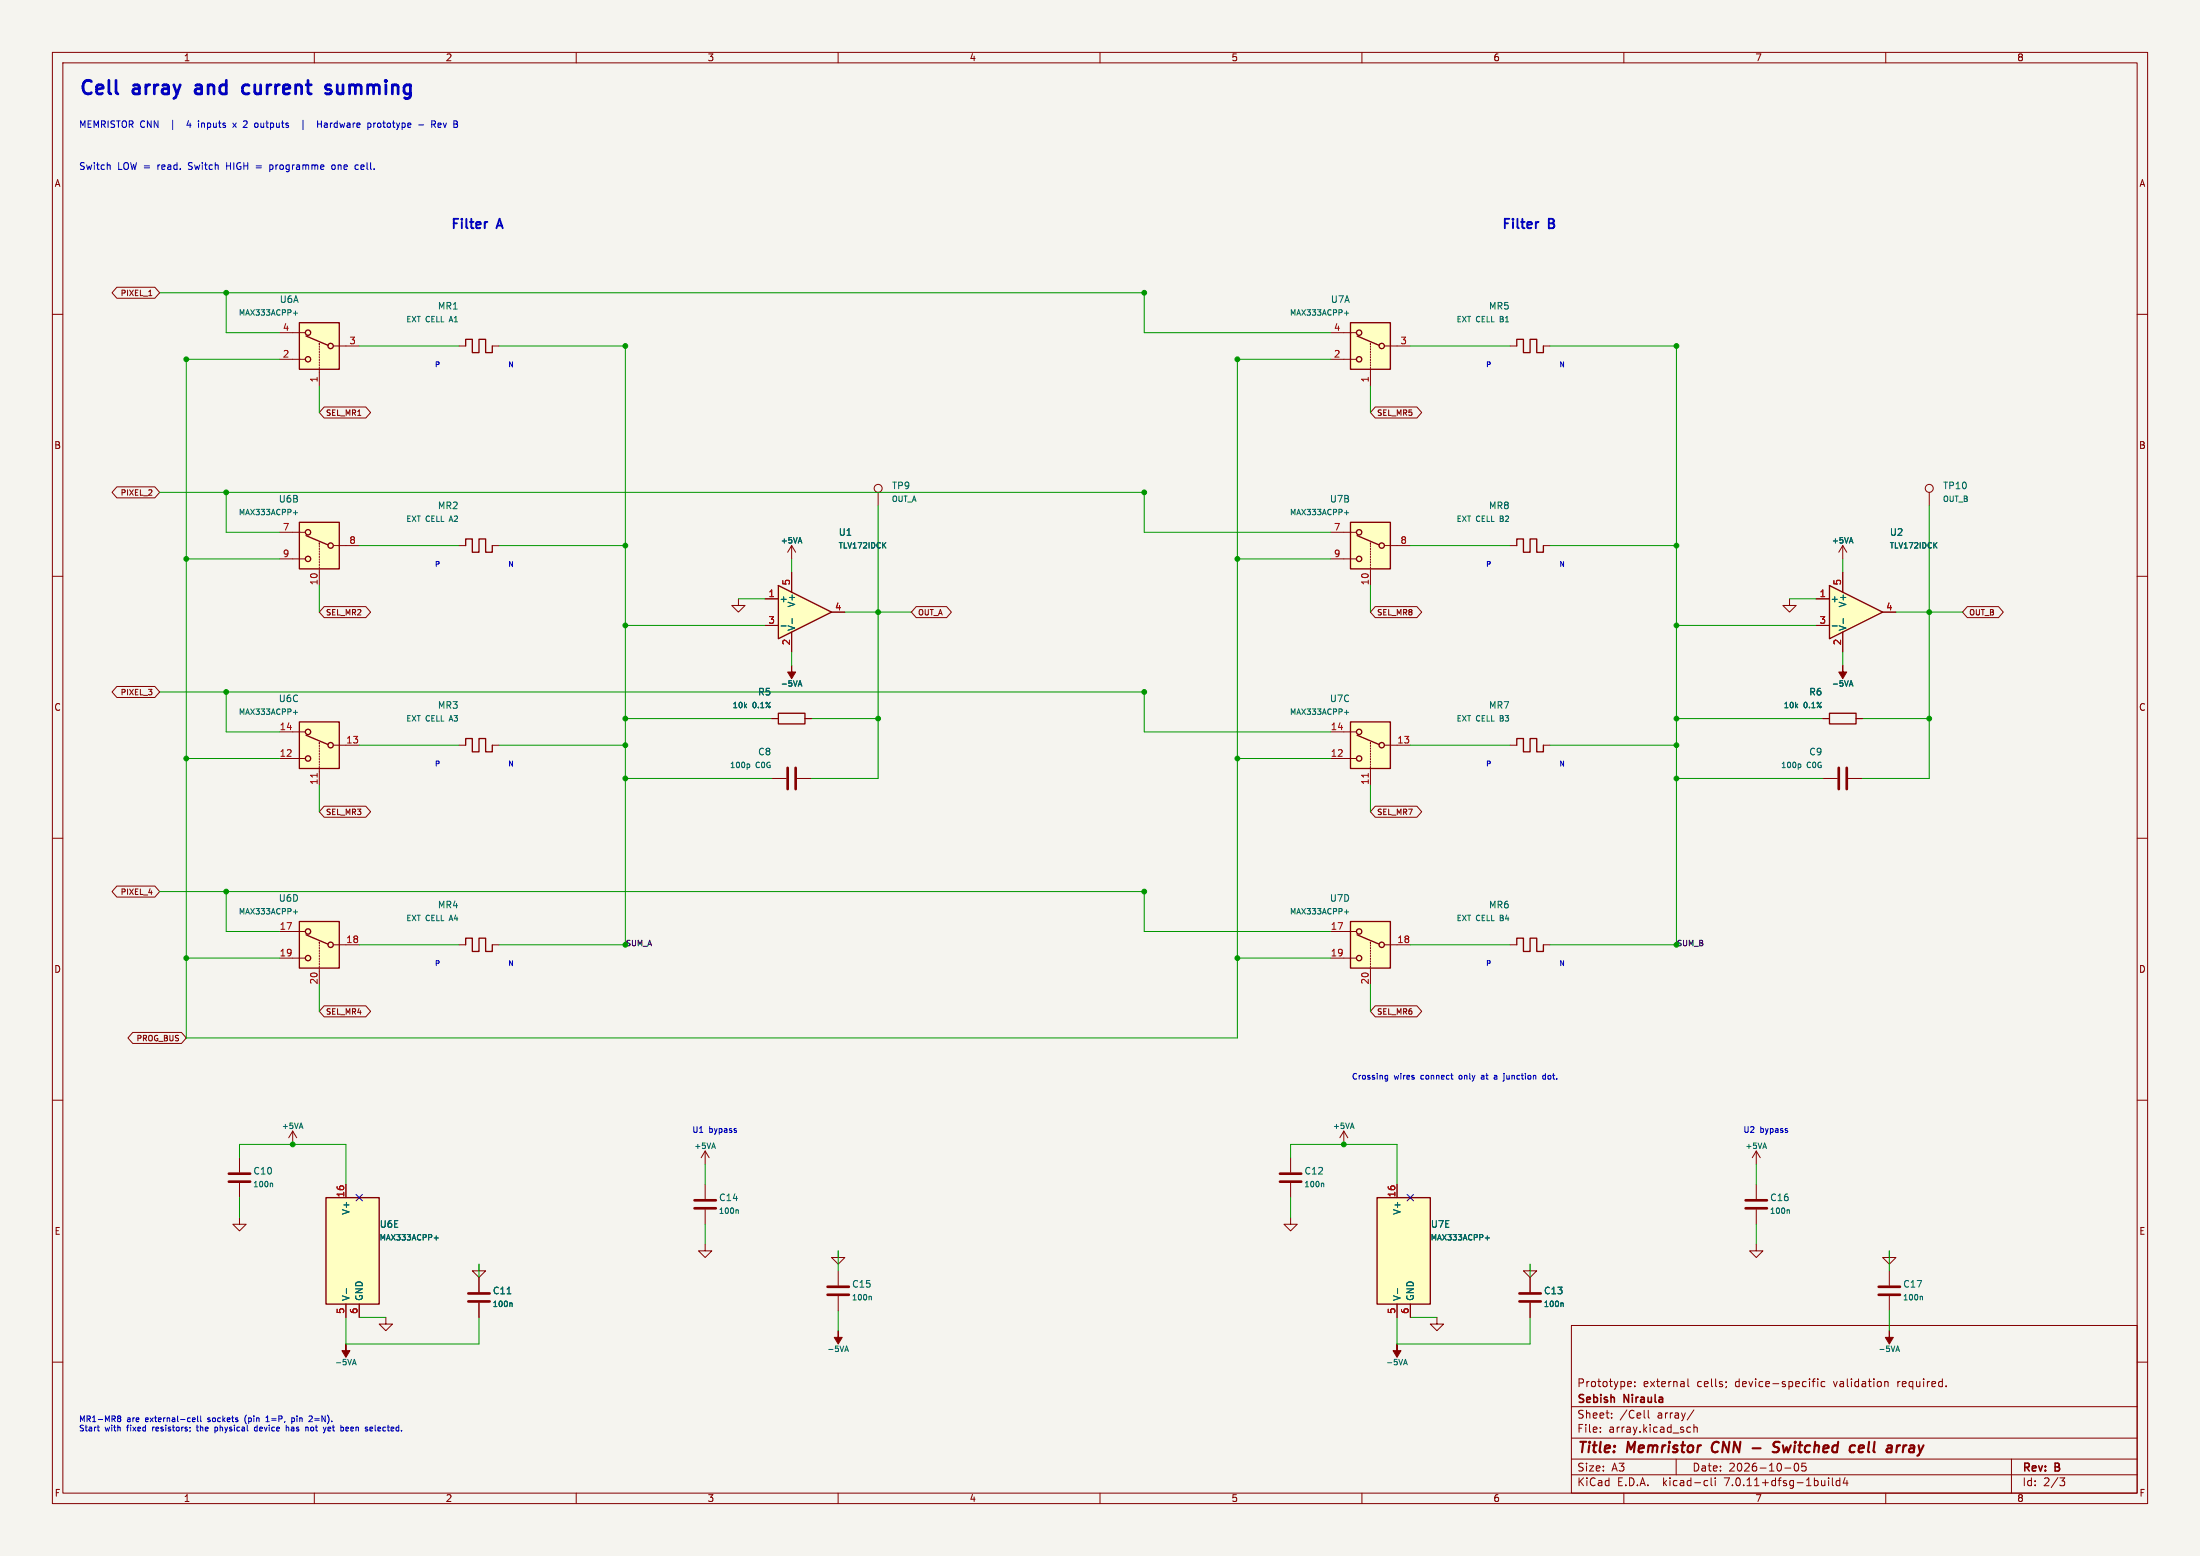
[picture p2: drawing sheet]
<svg xmlns="http://www.w3.org/2000/svg" width="420mm" height="297mm" viewBox="0 0 420 297" stroke-linecap="round" stroke-linejoin="round" font-family="sans-serif">
<path d="M0 0h420v297h-420z" fill="#f5f4ef" stroke="#f5f4ef" stroke-width=".19"/>
<g fill="none" stroke="#840000" stroke-width=".19">
<path d="M10 10h400v277h-400zM12 12h396v273h-396zM60 10v2M110 10v2M160 10v2M210 10v2M260 10v2M310 10v2M360 10v2M10 60h2M408 60h2M288.3 66h1.3"/>
<path d="M294.6 66h1.3M368.3 94v2.5M10 110h2M141 114.3v1.3h1.2l-1.2 1.2-1.3-1.2h1.3M408 110h2M147.3 137.2h1.3M153.7 137.2h1.2M348 137.2h1.2M354.3 137.2h1.3M10 160h2M147.3 148.6h2.8M152.1 148.6h2.8"/>
<path d="M408 160h2M53.3 177.8h4.9M61 179.8v.3M53.3 182.9h4.9M61 180.3v.3M61 180.8v.3M61 181.4v.2M61 181.9v.2M61 182.4v.2M61 182.9v.2M61 183.4v.2M61 183.9v.3"/>
<path d="M61 184.4v.3M61 184.9v3.1M63.8 180.3h4.8M10 210h2M55.9 215.9l-.8 1.3M55.9 215.9v2.5M55.9 215.9l.7 1.3M134.6 219.7l-.7 1.3M134.6 219.7v2.5M134.6 219.7l.8 1.3M408 210h2M45.7 232.4v1.3h1.3l-1.3 1.2-1.3-1.2h1.3"/>
<path d="M45.7 221v2.8M45.7 225.8v2.8M66 226.1v2.5M134.6 226.1v2.8M134.6 230.9v2.8M160 238.8v1.2h1.3l-1.3 1.3-1.3-1.3h1.3M10 260h2M66 248.9v2.6M68.6 248.9v2.6M73.7 251.5v1.2h1.2l-1.2 1.3-1.3-1.3h1.3M91.4 241.3v1.3h1.3l-1.3 1.2-1.2-1.2h1.2M91.4 243.8v2.8"/>
<path d="M91.4 248.7v2.8M160 242.6v2.8M160 247.4v2.8M300 253h108v32h-108zM408 260h2M300 278.5h108M300 274.5h108M300 268.5h108M305.5 273.2v.2M305.5 272.5v.1M307.7 270.5v.2M307.7 269.8v.1"/>
<path d="M310.9 263.7l.5 .1v.2l-.7 .2M311.4 264.6l-.5 .1M312.1 264.5v.2M312.1 263.8v.1M313.9 270.6l.2 .1M314.7 269.2v1.3l.2 .2M320 278.5v3M322.2 273.3h.5M322.2 272.5h.5M322.2 263.2v1.3l.2 .2M323.4 272.5l.2-.1 .3 .1 .1 .9M323.4 271.9v1.5"/>
<path d="M323.4 269.1l-1.3 1.9M329.5 263.8v.1M329.6 264.6l-.2 .3M342.7 279.4l.2-.1a.8 .8 0 0 1 .5 .7 .8 .8 0 0 1-.5 .8 1 1 0 0 1-.2-1.4zM344.7 279.3h-.7l-.1 .7 .3-.1h.5l.1 .2-.1 .5-.2 .2-.6-.2M345.9 263.7h.6M346.5 263.2l-.3 .2v1.3M347 263.2v.1M347 263.7v1M348.4 263.8l-.5-.1-.2 .3 .1 .6h.6M359.8 263.8l.2-.1 .4 .1v.9M359.8 263.7v1"/>
<path d="M371.5 264.5v.2M384 278.5v6.5M60 285v2M110 285v2M160 285v2M210 285v2M260 285v2M300 281.5h108M310 285v2M325.6 282.6l.4 .1M326 283.5l-.4 .1M326.7 282.1v1.3l.2 .2"/>
<path d="M327.4 282.1v.1M327.4 282.6v1M340.7 280.2h1.2M349.1 282.1v.1M349.1 282.6v1M349.8 282.1v1.3l.2 .2M351.2 282.7l-.4-.1-.3 .3 .2 .6h.5M351.2 282.1v1.5M352.2 282l-.3 1.1h.9M352.6 282.6v1M360 285v2M393.2 282.1h1l-.5 .6 .4 .1 .1 .5-.3 .3h-.5"/>
<circle cx="368.3" cy="93.2" r=".76"/>
</g>
<path d="M327.1 275.5a1.27 1.27 0 0 0 0 1.6M334.6 276.4h1.5M339.8 275.3a.85 .85 0 0 0-1.1 .1 .45 .45 0 0 0 .2 .8l.5 .1a.51 .51 0 0 1 .2 .6 .51 .51 0 0 1-.5 .3l-.7-.1M355.8 276l-.6-.1-.3 .3v.9h.7M355.8 276.3l-1 .2M362.7 275.9l-.5 .2M363.4 275.9l-.2 1.3M363.5 276.1l-.1 .2" fill="none" stroke="#840000" stroke-width=".4"/>
<path d="M150.4 146.6v4M151.9 146.6v4M43.7 225.6h4.1M43.7 224h4.1M132.6 230.6h4.1M132.6 229.1h4.1M89.4 248.4h4.1M89.4 246.9h4.1M158 247.1h4.1M158 245.6h4.1" fill="none" stroke="#840000" stroke-width=".51"/>
<g fill="none" stroke="#006464" stroke-width=".19">
<path d="M152.4 131l.3-1.1 .4 1.1M152.5 130.7h.5M142.9 145.8l.2 .2v.3l-.2 .2M56 174.1h.8M56.4 173.7v.8M57.5 214.4l.3 1M136.2 218.2l.4 1M51.8 225.8l.3 .2v.5M82.9 236.3h.8M83.3 235.9v.8M140.7 230.9l.3 .2v.5M66.1 246v.9"/>
<path d="M96.8 247h.7M97.5 248.7l.3 .1v.6M161.3 258l.3-1.1 .4 1.1M161.4 257.7h.5M166.1 247.4l.3 .2v.5M67.3 260.5l.3-1 .4 1M67.4 260.2h.5"/>
</g>
<g fill="none" stroke="#840000" stroke-width=".25">
<path d="M289.6 66v-1.2h1.2v2.5h1.3v-2.5h1.3v2.5h1.2v-1.3M148.6 136.1h5.1v2.1h-5.1zM349.2 136.1h5.1v2.1h-5.1zM57.1 175.9h7.7v8.9h-7.7zM58.4 178.4l4.2 1.8M62.2 228.6h10.2v20.3h-10.2z"/>
<circle cx="58.8" cy="177.8" r=".51"/>
<circle cx="58.8" cy="182.9" r=".51"/>
<circle cx="63.1" cy="180.3" r=".51"/>
</g>
<g fill="#ffffc2" stroke="#ffffc2" stroke-width=".19">
<path d="M62.2 228.6h10.2v20.3h-10.2z"/>
<path d="M57.1 175.9h7.7v8.9h-7.7z"/>
</g>
<g fill="#840000" stroke="#840000" stroke-width=".19">
<path d="M151.1 127v1.3h.8l-.8 1.2-.7-1.2h.7z"/>
<path d="M160 254v1.3h.8l-.8 1.2-.7-1.2h.7z"/>
<path d="M66 256.5v1.3h.8l-.8 1.3-.7-1.3h.7z"/>
</g>
<path d="M349.2 111.8l10.2 5-10.2 5.1z" fill="#ffffc2"/>
<g fill="none" stroke="#840000" stroke-width=".25">
<path d="M257.8 61.6h7.6v8.9h-7.6zM259.1 64.1l4.2 1.8M257.8 99.7h7.6v8.9h-7.6zM259.1 102.2l4.2 1.8M289.6 104.1v-1.2h1.2v2.5h1.3v-2.5h1.3v2.5h1.2v-1.3M349.2 111.8l10.2 5-10.2 5.1zM57.1 137.8h7.7v8.9h-7.7zM257.8 137.8h7.6v8.9h-7.6zM58.4 140.3l4.2 1.8M88.9 142.2v-1.2h1.3v2.5h1.2v-2.5h1.3v2.5h1.3v-1.3M259.1 140.3l4.2 1.8M289.6 142.2v-1.2h1.2v2.5h1.3v-2.5h1.3v2.5h1.2v-1.3"/>
<path d="M257.8 175.9h7.6v8.9h-7.6zM259.1 178.4l4.2 1.8M88.9 180.3v-1.2h1.3v2.5h1.2v-2.5h1.3v2.5h1.3v-1.3M289.6 180.3v-1.2h1.2v2.5h1.3v-2.5h1.3v2.5h1.2v-1.3M262.9 228.6h10.1v20.3h-10.1z"/>
<circle cx="259.5" cy="68.6" r=".51"/>
<circle cx="259.5" cy="63.5" r=".51"/>
<circle cx="263.8" cy="66" r=".51"/>
<circle cx="259.5" cy="101.6" r=".51"/>
<circle cx="259.5" cy="106.7" r=".51"/>
<circle cx="263.8" cy="104.1" r=".51"/>
<circle cx="58.8" cy="139.7" r=".51"/>
<circle cx="259.5" cy="139.7" r=".51"/>
<circle cx="58.8" cy="144.8" r=".51"/>
<circle cx="63.1" cy="142.2" r=".51"/>
<circle cx="259.5" cy="144.8" r=".51"/>
<circle cx="263.8" cy="142.2" r=".51"/>
<circle cx="259.5" cy="177.8" r=".51"/>
<circle cx="259.5" cy="182.9" r=".51"/>
<circle cx="263.8" cy="180.3" r=".51"/>
</g>
<g fill="none" stroke="#840000" stroke-width=".19">
<path d="M254 68.6h4.8M254 63.5h4.8M261.6 65.5v.3M261.6 66v.3M261.6 66.5v.3M261.6 67.1v.2M261.6 67.6v.2M261.6 68.1v.2M261.6 68.6v.2M261.6 69.1v.2M261.6 69.6v.3M261.6 70.1v.3"/>
<path d="M261.6 70.6v3.1M264.4 66h4.8M167.6 94v2.5M254 106.7h4.8M254 101.6h4.8M261.6 103.6v.3M261.6 104.1v.3M261.6 104.6v.3M261.6 105.2v.2M261.6 105.7v.2M261.6 106.2v.2M261.6 106.7v.2"/>
<path d="M261.6 107.2v.2M261.6 107.7v.3M261.6 108.2v.3M261.6 108.7v3.1M264.4 104.1h4.8M288.3 104.1h1.3M294.6 104.1h1.3M341.6 114.3v1.3h1.3l-1.3 1.2-1.2-1.2h1.2M346.7 114.3h2.5M346.7 119.4h2.5M351.8 104.1v2.6M351.8 109.2v3.8"/>
<path d="M351.8 104.1l-.8 1.3M351.8 104.1l.8 1.3M359.4 116.8h2.5M53.3 139.7h4.9M254 139.7h4.8M351.8 120.7v3.8M53.3 144.8h4.9M61 141.7v.3M61 142.2v.3M61 142.7v.3M61 143.3v.2M61 143.8v.2"/>
<path d="M61 144.3v.2M61 144.8v.2M61 145.3v.2M61 145.8v.3M61 146.3v.3M61 146.8v3.1M63.8 142.2h4.8M87.6 142.2h1.3M94 142.2h1.2M254 144.8h4.8M261.6 141.7v.3M261.6 142.2v.3"/>
<path d="M261.6 142.7v.3M261.6 143.3v.2M261.6 143.8v.2M261.6 144.3v.2M261.6 144.8v.2M261.6 145.3v.2M261.6 145.8v.3M261.6 146.3v.3M261.6 146.8v3.1M264.4 142.2h4.8M288.3 142.2h1.3M294.6 142.2h1.3"/>
<path d="M348 148.6h2.8M352.8 148.6h2.8M254 177.8h4.8M261.6 179.8v.3M87.6 180.3h1.3M94 180.3h1.2M254 182.9h4.8M261.6 180.3v.3M261.6 180.8v.3M261.6 181.4v.2M261.6 181.9v.2M261.6 182.4v.2"/>
<path d="M261.6 182.9v.2M261.6 183.4v.2M261.6 183.9v.3M261.6 184.4v.3M261.6 184.9v3.1M264.4 180.3h4.8M288.3 180.3h1.3M294.6 180.3h1.3M256.5 215.9l-.7 1.3M256.5 215.9v2.5M256.5 215.9l.8 1.3M335.3 219.7v2.5"/>
<path d="M335.3 219.7l-.8 1.3M335.3 219.7l.7 1.3M134.6 237.5v1.3h1.3l-1.3 1.2-1.3-1.2h1.3M246.4 232.4v1.3h1.2l-1.2 1.2-1.3-1.2h1.3M246.4 221v2.8M246.4 225.8v2.8M266.7 226.1v2.5M335.3 237.5v1.3h1.2l-1.2 1.2-1.3-1.2h1.3M335.3 226.1v2.8M335.3 230.9v2.8M360.7 238.8v1.2h1.2l-1.2 1.3-1.3-1.3h1.3M266.7 248.9v2.6"/>
<path d="M269.2 248.9v2.6M274.3 251.5v1.2h1.3l-1.3 1.3-1.3-1.3h1.3M292.1 241.3v1.3h1.3l-1.3 1.2-1.3-1.2h1.3M292.1 243.8v2.8M292.1 248.7v2.8M360.7 242.6v2.8M360.7 247.4v2.8"/>
<circle cx="167.6" cy="93.2" r=".76"/>
</g>
<g fill="none" stroke="#006464" stroke-width=".19">
<path d="M256.7 59.8h.8M257.1 59.4v.8M256.7 97.9h.8M257.1 97.5v.8M349.8 119.5h.9M351.9 118.1v.9M353.4 102.6l.3 1.1M369.3 104l.5 .6M369.8 103.6l-.6 .6M56 136h.8M56.4 135.6v.8M256.7 136h.8"/>
<path d="M257.1 135.6v.8M353 131l.4-1.1 .3 1.1M353.1 130.7h.5M343.6 145.8l.2 .2v.3l-.2 .2M256.7 174.1h.8M257.1 173.7v.8M258.1 214.4l.4 1M336.9 218.2l.3 1M252.4 225.8l.3 .2v.5M283.5 236.3h.8M283.9 235.9v.8M341.3 230.9l.3 .2v.5"/>
<path d="M266.8 246v.9M298.1 248.7l.3 .1v.6M361.9 258l.4-1.1 .3 1.1M362 257.7h.5M366.7 247.4l.3 .2v.5M267.9 260.5l.4-1 .4 1M268 260.2h.5"/>
</g>
<g fill="#ffffc2" stroke="#ffffc2" stroke-width=".19">
<path d="M257.8 99.7h7.6v8.9h-7.6z"/>
<path d="M257.8 61.6h7.6v8.9h-7.6z"/>
<path d="M257.8 137.8h7.6v8.9h-7.6z"/>
<path d="M257.8 175.9h7.6v8.9h-7.6z"/>
<path d="M262.9 228.6h10.1v20.3h-10.1z"/>
<path d="M57.1 137.8h7.7v8.9h-7.7z"/>
</g>
<g fill="#840000" stroke="#840000" stroke-width=".19">
<path d="M351.8 127v1.3h.8l-.8 1.2-.8-1.2h.8z"/>
<path d="M266.7 256.5v1.3h.8l-.8 1.3-.8-1.3h.8z"/>
<path d="M360.7 254v1.3h.7l-.7 1.2-.8-1.2h.8z"/>
</g>
<path d="M351 146.6v4M352.6 146.6v4M244.3 225.6h4.1M244.3 224h4.1M333.2 230.6h4.1M333.2 229.1h4.1M290.1 248.4h4M290.1 246.9h4M358.6 247.1h4.1M358.6 245.6h4.1" fill="none" stroke="#840000" stroke-width=".51"/>
<path d="M60.5 147.6v.7M261.2 147.6v.7" fill="none" stroke="#a90000" stroke-width=".19"/>
<path d="M148.6 111.8l10.1 5-10.1 5.1z" fill="#ffffc2"/>
<g fill="none" stroke="#840000" stroke-width=".25">
<path d="M57.1 61.6h7.7v8.9h-7.7zM58.4 64.1l4.2 1.8M88.9 66v-1.2h1.3v2.5h1.2v-2.5h1.3v2.5h1.3v-1.3M57.1 99.7h7.7v8.9h-7.7zM58.4 102.2l4.2 1.8M88.9 104.1v-1.2h1.3v2.5h1.2v-2.5h1.3v2.5h1.3v-1.3M148.6 111.8l10.1 5-10.1 5.1z"/>
<circle cx="58.8" cy="63.5" r=".51"/>
<circle cx="58.8" cy="68.6" r=".51"/>
<circle cx="63.1" cy="66" r=".51"/>
<circle cx="58.8" cy="106.7" r=".51"/>
<circle cx="58.8" cy="101.6" r=".51"/>
<circle cx="63.1" cy="104.1" r=".51"/>
</g>
<g fill="none" stroke="#840000" stroke-width=".19">
<path d="M22.3 54.8h7.3l.9 1.1-.9 1h-7.3l-.9-1zM28.4 56.4h.6M53.3 68.6h4.9M53.3 63.5h4.9M61 65.5v.3M61 66v.3M61 66.5v.3M61 67.1v.2M61 67.6v.2M61 68.1v.2M61 68.6v.2M61 69.1v.2"/>
<path d="M61 69.6v.3M61 70.1v.3M61 70.6v3.1M61.9 77.7h7.9l1 1-1 1.1h-7.9l-.9-1.1zM63.8 66h4.8M87.6 66h1.3M94 66h1.2M262.5 77.7h8l.9 1-.9 1.1h-8l-.9-1.1zM22.3 92.9h7.3l.9 1.1-.9 1h-7.3l-.9-1zM53.3 106.7h4.9M53.3 101.6h4.9M61 103.6v.3"/>
<path d="M61 104.1v.3M61 104.6v.3M61 105.2v.2M61 105.7v.2M61 106.2v.2M61 106.7v.2M61 107.2v.2M61 107.7v.3M61 108.2v.3M61 108.7v3.1M61.9 115.8h7.9l1 1-1 1.1h-7.9l-.9-1.1zM63.8 104.1h4.8"/>
<path d="M87.6 104.1h1.3M94 104.1h1.2M146 114.3h2.6M146 119.4h2.6M151.1 104.1v2.6M151.1 109.2v3.8M151.1 104.1l-.7 1.3M151.1 104.1l.8 1.3M158.7 116.8h2.6M174.9 115.8h5.8l.9 1-.9 1.1h-5.8l-.9-1.1zM262.5 115.8h8l.9 1-.9 1.1h-8l-.9-1.1zM346.7 114.3h2.5"/>
<path d="M346.7 119.4h2.5M351.8 109.2v3.8M359.4 116.8h2.5M375.6 115.8h5.9l.9 1-.9 1.1h-5.9l-1-1.1zM22.3 131h7.3l.9 1.1-.9 1h-7.3l-.9-1zM147.3 137.2h1.3M151.1 120.7v3.8M153.7 137.2h1.2M348 137.2h1.2M351.8 120.7v3.8M354.3 137.2h1.3M61.9 153.9h7.9l1 1-1 1.1h-7.9l-.9-1.1z"/>
<path d="M262.5 153.9h8l.9 1-.9 1.1h-8l-.9-1.1zM22.3 169.1h7.3l.9 1.1-.9 1h-7.3l-.9-1zM25.3 197.1h9.3l1 1-1 1.1h-9.3l-.9-1.1zM61.9 192h7.9l1 1-1 1.1h-7.9l-.9-1.1zM262.5 192h8l.9 1-.9 1.1h-8l-.9-1.1zM66 226.1v2.5M266.7 226.1v2.5M66 248.9v2.6M68.6 248.9v2.6M91.4 243.8v2.8M91.4 248.7v2.8M266.7 248.9v2.6"/>
<path d="M269.2 248.9v2.6M292.1 243.8v2.8M292.1 248.7v2.8"/>
</g>
<g fill="none" stroke="#006464" stroke-width=".19">
<path d="M56 59.8h.8M56.4 59.4v.8M56 97.9h.8M56.4 97.5v.8M149.1 119.5h1M151.2 118.1v.9M152.7 102.6l.4 1.1M168.7 104l.4 .6M169.1 103.6l-.6 .6M349.8 119.5h.9M351.9 118.1v.9M353.4 102.6l.3 1.1"/>
<path d="M369.3 104l.5 .6M369.8 103.6l-.6 .6M152.4 131l.3-1.1 .4 1.1M152.5 130.7h.5M353 131l.4-1.1 .3 1.1M353.1 130.7h.5M82.9 236.3h.8M83.3 235.9v.8M283.5 236.3h.8M283.9 235.9v.8M66.1 246v.9M96.8 247h.7"/>
<path d="M97.5 248.7l.3 .1v.6M266.8 246v.9M298.1 248.7l.3 .1v.6"/>
</g>
<g fill="#ffffc2" stroke="#ffffc2" stroke-width=".19">
<path d="M57.1 61.6h7.7v8.9h-7.7z"/>
<path d="M57.1 99.7h7.7v8.9h-7.7z"/>
</g>
<g fill="none" stroke="#0000c2" stroke-width=".19">
<path d="M20.7 31.5l.3 .2v.6M36 23l-.3 .9h.8M37.9 23.1v.1M43.3 31v1.3M43.3 31.7h.7M44.4 23.5l.7 .8M45.1 23.5l-.7 .8M46.5 23.1h.4l.3 .3-.8 .9h.8M48.9 31.7h1M48.9 32h1M51.5 31.5h.5M51.5 31.5v1.3"/>
<path d="M51.5 32.3h.5M57.8 23v1.7M60.6 23.1v1.2M60.6 23.7h.8M61.4 23.1v1.2M61.9 23.5h.4l.2 .2M62.5 23.8h-.4l-.2 .2 .2 .3h.4M64 31.7l-.2-.2h-.4l-.1 .2 .1 .6h.4l.2-.2M68 31.5h.4M68.4 32.3h-.4M71.4 23.5v.8M71.7 23.5l-.3 .2"/>
<path d="M72.3 23.5l-.2 .2v.4l.2 .2M79.9 23.8h1M83.1 23.5l-.1-.4h-.6v1.2M83.7 24.3h.4M83.7 23.5h.3l.2 .3-.6 .1M84.6 23.5l.3 .8M264.5 205.9h.4M264.5 205.3h.4M264.9 205.3v.8l-.2 .3-.3-.1M277 205.3h.4M277.3 206h.1M283.1 205.3h-.3"/>
<path d="M283.2 205.6l-.4 .1v.2l.4 .1M285.3 205.3h.4M285.7 205.6l-.5 .1 .1 .2 .4 .1M287.1 204.9h.1M287.1 204.9v.1M295 205.3h-.3l-.2 .2 .1 .4h.4M295 204.9v1.1M18.6 272.4h.4M18.7 273l.3 .1M22.4 270.5l.2 .2M22.4 270.5l.2-.2h.4l.1 .2-.2 .2M22.6 270.7h.3"/>
<path d="M22.6 270.7l-.2 .2M22.9 270.7l.2 .2-.1 .4-.4 .1-.2-.2M36.3 272.5v.1M36.3 273.1l-.1 .2M36.7 271l.6-.1-.1-.2-.3-.1-.2 .2 .1 .5h.4M37.5 272.4h.4M37.6 272v1l.2 .1M37.7 270.3v.9l.2 .2M38.3 270.3v.9l.2 .2M41 272.5h.4M41 273.1h.4M41 272.4v1.1"/>
<path d="M46.9 270.3l-.2 .5 .2 .8M48.7 272.5l-.1 .5 .5 .1M49.1 272v1.1M50.8 271.4h.6M50.8 270.6l.3-.3v1.1M54.6 272.5h.5v.6M54.6 272v1.1M55.7 270.7l.3-.1 .2 .2-.1 .5h-.4M55.7 270.6v1.1M59.2 270.3h.3l.1 .3-.7 .8h.7M59.5 272.4l-.2 .2v.3l.2 .2M62.7 272.5v.6h.4"/>
<path d="M63.1 272.7l-.5 .1M66.1 272.5l.3-.1 .1 .3-.5 .1M66.1 273.1h.4M70.8 272.4l.3 .1v.2l-.5 .1M71.1 273.1h-.3"/>
</g>
<path d="M37.4 17.1l-.1 .2 .1 .5M47.5 16.3l-.7-.1-.5 .5v.7l.2 .4 .3 .1 .7-.1M62.1 16.7l.4 .4 .6 .1 .2 .2-.2 .4-.2 .1-.8-.1M63.1 16.3l-.6-.1-.4 .4" fill="none" stroke="#0000c2" stroke-width=".52"/>
<path d="M92.9 42.4h.2M293.5 42.4h.2" fill="none" stroke="#0000c2" stroke-width=".36"/>
<g fill="none" stroke="#009600" stroke-width=".19">
<path d="M30.5 55.9h187.9v7.6h35.6M43.2 55.9v7.6h10.1M53.3 68.6h-17.7v129.5h200.6v-129.5h17.8M61 73.7v5M68.6 66h19M95.2 66h24.2v114.3h-24.2M261.6 73.7v5M269.2 66h19.1M295.9 66h24.1v114.3h-24.1M30.5 94h187.9v7.6h35.6M43.2 94v7.6h10.1M167.6 96.5v52.1h-12.7"/>
<path d="M368.3 96.5v52.1h-12.7M35.6 106.7h17.7M61 111.8v5M68.6 104.1h19M95.2 104.1h24.2M119.4 119.4h26.6M141 114.3h5M151.1 106.7v2.5M161.3 116.8h12.7M236.2 106.7h17.8M261.6 111.8v5M269.2 104.1h19.1"/>
<path d="M295.9 104.1h24.1M320 119.4h26.7M341.6 114.3h5.1M351.8 106.7v2.5M361.9 116.8h12.7M30.5 132.1h187.9v7.6h35.6M43.2 132.1v7.6h10.1M119.4 137.2h27.9M151.1 124.5v2.5M154.9 137.2h12.7M320 137.2h28M351.8 124.5v2.5"/>
<path d="M355.6 137.2h12.7M35.6 144.8h17.7M61 149.9v5M68.6 142.2h19M95.2 142.2h24.2M119.4 148.6h27.9M236.2 144.8h17.8M261.6 149.9v5M269.2 142.2h19.1M295.9 142.2h24.1M320 148.6h28M30.5 170.2h187.9v7.6h35.6"/>
<path d="M43.2 170.2v7.6h10.1M35.6 182.9h17.7M61 188v5M68.6 180.3h19M236.2 182.9h17.8M261.6 188v5M269.2 180.3h19.1M45.7 221v-2.6h20.3v7.7M45.7 228.6v3.8M134.6 222.2v3.9M134.6 233.7v3.8M160 238.8v3.8"/>
<path d="M246.4 221v-2.6h20.3v7.7M246.4 228.6v3.8M335.3 222.2v3.9M335.3 233.7v3.8M360.7 238.8v3.8M66 251.5v5h25.4v-5M68.6 251.5h5.1M91.4 241.3v2.5M160 250.2v3.8M266.7 251.5v5h25.4v-5M269.2 251.5h5.1M292.1 241.3v2.5"/>
<path d="M360.7 250.2v3.8"/>
</g>
<path d="M68 228l1.2 1.2M69.2 228l-1.2 1.2M268.6 228l1.2 1.2M269.8 228l-1.2 1.2" fill="none" stroke="#000084" stroke-width=".19"/>
<g fill="#009600" stroke="#009600" stroke-width=".19">
<circle cx="43.2" cy="132.1" r=".46"/>
<circle cx="119.4" cy="66" r=".46"/>
<circle cx="43.2" cy="55.9" r=".46"/>
<circle cx="35.6" cy="68.6" r=".46"/>
<circle cx="43.2" cy="94" r=".46"/>
<circle cx="35.6" cy="106.7" r=".46"/>
<circle cx="167.6" cy="137.2" r=".46"/>
<circle cx="119.4" cy="104.1" r=".46"/>
<circle cx="119.4" cy="119.4" r=".46"/>
<circle cx="119.4" cy="142.2" r=".46"/>
<circle cx="119.4" cy="137.2" r=".46"/>
<circle cx="119.4" cy="148.6" r=".46"/>
<circle cx="167.6" cy="116.8" r=".46"/>
<circle cx="236.2" cy="144.8" r=".46"/>
<circle cx="218.4" cy="170.2" r=".46"/>
<circle cx="236.2" cy="182.9" r=".46"/>
<circle cx="236.2" cy="106.7" r=".46"/>
<circle cx="218.4" cy="132.1" r=".46"/>
<circle cx="218.4" cy="55.9" r=".46"/>
<circle cx="236.2" cy="68.6" r=".46"/>
<circle cx="218.4" cy="94" r=".46"/>
<circle cx="320" cy="66" r=".46"/>
<circle cx="320" cy="104.1" r=".46"/>
<circle cx="320" cy="119.4" r=".46"/>
<circle cx="368.3" cy="116.8" r=".46"/>
<circle cx="368.3" cy="137.2" r=".46"/>
<circle cx="320" cy="137.2" r=".46"/>
<circle cx="320" cy="142.2" r=".46"/>
<circle cx="256.5" cy="218.4" r=".46"/>
<circle cx="320" cy="180.3" r=".46"/>
<circle cx="320" cy="148.6" r=".46"/>
<circle cx="119.4" cy="180.3" r=".46"/>
<circle cx="55.9" cy="218.4" r=".46"/>
<circle cx="35.6" cy="182.9" r=".46"/>
<circle cx="35.6" cy="144.8" r=".46"/>
<circle cx="43.2" cy="170.2" r=".46"/>
</g>
<g font-size="3.6" fill="#0000c2">
<text x="15" y="18.8">Cell</text>
<text x="25.6" y="18.8">array</text>
<text x="38.5" y="18.8">and</text>
<text x="48.6" y="18.8">current</text>
<text x="65.5" y="18.8">summing</text>
</g>
<g font-size="2.8" fill="#840000">
<text x="301" y="277.9">Title:</text>
<text x="310.6" y="277.9">Memristor</text>
<text x="327.6" y="277.9">CNN</text>
<text x="341" y="277.9">Switched</text>
<text x="356.4" y="277.9">cell</text>
<text x="364.3" y="277.9">array</text>
</g>
<g font-size="2.5" fill="#0000c2">
<text x="86" y="44.2">Filter</text>
<text x="95.1" y="44.2">A</text>
<text x="286.6" y="44.2">Filter</text>
<text x="295.7" y="44.2">B</text>
</g>
<g font-size="2.1" fill="#840000">
<text x="301" y="268.2">Sebish</text>
<text x="301" y="265">Prototype:</text>
<text x="310.1" y="268.2">Niraula</text>
<text x="313.6" y="265">external</text>
<text x="324" y="265">cells;</text>
<text x="331.4" y="265">device-specific</text>
<text x="350.3" y="265">validation</text>
<text x="362.6" y="265">required.</text>
<text x="301" y="273.7">File:</text>
<text x="301" y="271">Sheet:</text>
<text x="307.1" y="273.7">array.kicad_sch</text>
<text x="309.2" y="271">/Cell</text>
<text x="316.4" y="271">array/</text>
<text x="301" y="281.1">Size:</text>
<text x="307.6" y="281.1">A3</text>
<text x="323" y="281.1">Date:</text>
<text x="330" y="281.1">2026-10-05</text>
<text x="386" y="281.3">Rev:</text>
<text x="392.4" y="281.3">B</text>
<text x="301" y="283.9">KiCad</text>
<text x="308.7" y="283.9">E.D.A.</text>
<text x="317.6" y="283.9">kicad-cli</text>
<text x="329.5" y="283.9">7.0.11+dfsg-1build4</text>
<text x="386" y="283.9">Id:</text>
<text x="390.1" y="283.9">2/3</text>
</g>
<g font-size="1.8" fill="#840000">
<text x="35" y="11.9">1</text>
<text x="85" y="11.9">2</text>
<text x="135" y="11.9">3</text>
<text x="185" y="11.9">4</text>
<text x="235" y="11.9">5</text>
<text x="285" y="11.9">6</text>
<text x="335" y="11.9">7</text>
<text x="385" y="11.9">8</text>
<text x="10.3" y="35.9">A</text>
<text x="408.3" y="35.9">A</text>
<text x="10.3" y="85.9">B</text>
<text x="408.2" y="85.9">B</text>
<text x="10.3" y="135.9">C</text>
<text x="408.2" y="135.9">C</text>
<text x="10.3" y="185.9">D</text>
<text x="408.2" y="185.9">D</text>
<text x="10.3" y="235.9">E</text>
<text x="408.3" y="235.9">E</text>
<text x="10.3" y="285.9">F</text>
<text x="35" y="286.9">1</text>
<text x="85" y="286.9">2</text>
<text x="135" y="286.9">3</text>
<text x="185" y="286.9">4</text>
<text x="235" y="286.9">5</text>
<text x="285" y="286.9">6</text>
<text x="335" y="286.9">7</text>
<text x="385" y="286.9">8</text>
<text x="408.3" y="285.9">F</text>
</g>
<g font-size="1.8" fill="#0000c2">
<text x="15" y="32.6">Switch</text>
<text x="22.4" y="32.6">LOW =</text>
<text x="30.3" y="32.6">read.</text>
<text x="36.4" y="32.6">Switch</text>
<text x="43.8" y="32.6">HIGH</text>
<text x="52.5" y="32.6">programme</text>
<text x="64.6" y="32.6">one</text>
<text x="69.2" y="32.6">cell.</text>
</g>
<g font-size="1.8" fill="#006464">
<text x="53.3" y="58">U6A</text>
<text x="83.5" y="59.3">MR1</text>
<text x="254" y="58">U7A</text>
<text x="284.1" y="59.3">MR5</text>
<text x="170.2" y="93.6">TP9</text>
<text x="370.9" y="93.6">TP10</text>
<text x="53.1" y="96.1">U6B</text>
<text x="83.5" y="97.4">MR2</text>
<text x="253.8" y="96.1">U7B</text>
<text x="284.1" y="97.4">MR8</text>
<text x="160" y="102.5">U1</text>
<text x="360.7" y="102.5">U2</text>
<text x="148.7" y="115.2">+</text>
<text x="152" y="116" transform="rotate(-90 152 116)">V+</text>
<text x="349.4" y="115.2">+</text>
<text x="352.7" y="116" transform="rotate(-90 352.7 116)">V+</text>
<text x="152" y="120.5" transform="rotate(-90 152 120.5)">V-</text>
<text x="352.7" y="120.5" transform="rotate(-90 352.7 120.5)">V-</text>
<text x="53.1" y="134.2">U6C</text>
<text x="83.5" y="135.5">MR3</text>
<text x="144.6" y="132.9">R5</text>
<text x="253.8" y="134.2">U7C</text>
<text x="284.1" y="135.5">MR7</text>
<text x="345.3" y="132.9">R6</text>
<text x="144.6" y="144.4">C8</text>
<text x="345.3" y="144.4">C9</text>
<text x="53.1" y="172.3">U6D</text>
<text x="83.5" y="173.6">MR4</text>
<text x="253.8" y="172.3">U7D</text>
<text x="284.1" y="173.6">MR6</text>
<text x="48.3" y="224.4">C10</text>
<text x="248.9" y="224.4">C12</text>
<text x="66.9" y="232" transform="rotate(-90 66.9 232)">V+</text>
<text x="137.2" y="229.5">C14</text>
<text x="267.6" y="232" transform="rotate(-90 267.6 232)">V+</text>
<text x="337.8" y="229.5">C16</text>
<text x="72.4" y="234.5">U6E</text>
<text x="273.1" y="234.5">U7E</text>
<text x="162.6" y="246">C15</text>
<text x="363.2" y="246">C17</text>
<text x="66.9" y="248.4" transform="rotate(-90 66.9 248.4)">V-</text>
<text x="69.4" y="248.4" transform="rotate(-90 69.4 248.4)">GND</text>
<text x="94" y="247.2">C11</text>
<text x="267.6" y="248.4" transform="rotate(-90 267.6 248.4)">V-</text>
<text x="270.1" y="248.4" transform="rotate(-90 270.1 248.4)">GND</text>
<text x="294.7" y="247.2">C13</text>
</g>
<g font-size="1.8" fill="#a90000">
<text x="53.9" y="63.2">4</text>
<text x="66.6" y="65.8">3</text>
<text x="254.6" y="63.2">4</text>
<text x="267.3" y="65.8">3</text>
<text x="53.9" y="68.3">2</text>
<text x="254.6" y="68.3">2</text>
<text x="60.7" y="73.1" transform="rotate(-90 60.7 73.1)">1</text>
<text x="261.4" y="73.1" transform="rotate(-90 261.4 73.1)">1</text>
<text x="53.9" y="101.3">7</text>
<text x="254.6" y="101.3">7</text>
<text x="53.9" y="106.4">9</text>
<text x="66.6" y="103.9">8</text>
<text x="254.6" y="106.4">9</text>
<text x="267.3" y="103.9">8</text>
<text x="60.7" y="111.8" transform="rotate(-90 60.7 111.8)">10</text>
<text x="150.9" y="111.8" transform="rotate(-90 150.9 111.8)">5</text>
<text x="261.4" y="111.8" transform="rotate(-90 261.4 111.8)">10</text>
<text x="351.5" y="111.8" transform="rotate(-90 351.5 111.8)">5</text>
<text x="146.6" y="114">1</text>
<text x="146.6" y="119.1">3</text>
<text x="159.3" y="116.6">4</text>
<text x="347.3" y="114">1</text>
<text x="347.3" y="119.1">3</text>
<text x="360" y="116.6">4</text>
<text x="150.9" y="123.3" transform="rotate(-90 150.9 123.3)">2</text>
<text x="351.5" y="123.3" transform="rotate(-90 351.5 123.3)">2</text>
<text x="53.3" y="139.4">14</text>
<text x="66" y="142">13</text>
<text x="254" y="139.4">14</text>
<text x="266.7" y="142">13</text>
<text x="53.3" y="144.5">12</text>
<text x="60.7" y="149.9" transform="rotate(-90 60.7 149.9)">11</text>
<text x="254" y="144.5">12</text>
<text x="261.4" y="149.9" transform="rotate(-90 261.4 149.9)">11</text>
<text x="53.3" y="177.5">17</text>
<text x="254" y="177.5">17</text>
<text x="53.3" y="182.6">19</text>
<text x="66" y="180.1">18</text>
<text x="254" y="182.6">19</text>
<text x="266.7" y="180.1">18</text>
<text x="60.7" y="188" transform="rotate(-90 60.7 188)">20</text>
<text x="261.4" y="188" transform="rotate(-90 261.4 188)">20</text>
<text x="65.8" y="228.6" transform="rotate(-90 65.8 228.6)">16</text>
<text x="266.4" y="228.6" transform="rotate(-90 266.4 228.6)">16</text>
<text x="65.8" y="250.9" transform="rotate(-90 65.8 250.9)">5</text>
<text x="68.3" y="250.9" transform="rotate(-90 68.3 250.9)">6</text>
<text x="266.4" y="250.9" transform="rotate(-90 266.4 250.9)">5</text>
<text x="269" y="250.9" transform="rotate(-90 269 250.9)">6</text>
</g>
<g font-size="1.7" fill="#0000c2">
<text x="15" y="24.6">MEMRISTOR CNN</text>
<text x="32.9" y="24.6">|</text>
<text x="36.4" y="24.6">4</text>
<text x="38.7" y="24.6">inputs</text>
<text x="45.6" y="24.6">x</text>
<text x="47.8" y="24.6">2</text>
<text x="50.1" y="24.6">outputs</text>
<text x="62.9" y="24.6">Hardware</text>
<text x="72.7" y="24.6">prototype</text>
<text x="82.6" y="24.6">-</text>
<text x="85.3" y="24.6">Rev</text>
</g>
<g font-size="1.5" fill="#840000">
<text x="22.9" y="56.7">PIXEL_1</text>
<text x="62.1" y="79.6">SEL_MR1</text>
<text x="262.8" y="79.6">SEL_MR5</text>
<text x="22.9" y="94.8">PIXEL_2</text>
<text x="62.1" y="117.7">SEL_MR2</text>
<text x="175.2" y="117.7">OUT_A</text>
<text x="262.8" y="117.7">SEL_MR8</text>
<text x="375.8" y="117.7">OUT_B</text>
<text x="22.9" y="132.9">PIXEL_3</text>
<text x="62.1" y="155.8">SEL_MR3</text>
<text x="262.8" y="155.8">SEL_MR7</text>
<text x="22.9" y="171">PIXEL_4</text>
<text x="62.1" y="193.9">SEL_MR4</text>
<text x="262.8" y="193.9">SEL_MR6</text>
<text x="25.9" y="198.9">PROG_BUS</text>
</g>
<g font-size="1.5" fill="#006464">
<text x="45.5" y="60.4">MAX333ACPP+</text>
<text x="77.5" y="61.7">EXT CELL</text>
<text x="86" y="61.7">A1</text>
<text x="246.1" y="60.4">MAX333ACPP+</text>
<text x="278" y="61.7">EXT CELL</text>
<text x="286.5" y="61.7">B1</text>
<text x="45.5" y="98.5">MAX333ACPP+</text>
<text x="77.5" y="99.8">EXT CELL</text>
<text x="86" y="99.8">A2</text>
<text x="170.1" y="96">OUT_A</text>
<text x="246.1" y="98.5">MAX333ACPP+</text>
<text x="278" y="99.8">EXT CELL</text>
<text x="286.5" y="99.8">B2</text>
<text x="370.8" y="96">OUT_B</text>
<text x="149" y="103.9">+5VA</text>
<text x="160" y="104.9">TLV172IDCK</text>
<text x="349.6" y="103.9">+5VA</text>
<text x="360.6" y="104.9">TLV172IDCK</text>
<text x="149" y="131.3">-5VA</text>
<text x="349.6" y="131.3">-5VA</text>
<text x="45.5" y="136.6">MAX333ACPP+</text>
<text x="77.5" y="137.9">EXT CELL</text>
<text x="86" y="137.9">A3</text>
<text x="139.8" y="135.4">10k</text>
<text x="143.7" y="135.4">0.1%</text>
<text x="246.1" y="136.6">MAX333ACPP+</text>
<text x="278" y="137.9">EXT CELL</text>
<text x="286.5" y="137.9">B3</text>
<text x="340.4" y="135.4">10k</text>
<text x="344.3" y="135.4">0.1%</text>
<text x="139.3" y="146.8">100p</text>
<text x="144.3" y="146.8">C0G</text>
<text x="339.9" y="146.8">100p</text>
<text x="344.9" y="146.8">C0G</text>
<text x="45.5" y="174.7">MAX333ACPP+</text>
<text x="77.5" y="176">EXT CELL</text>
<text x="86" y="176">A4</text>
<text x="246.1" y="174.7">MAX333ACPP+</text>
<text x="278" y="176">EXT CELL</text>
<text x="286.5" y="176">B4</text>
<text x="53.7" y="215.7">+5VA</text>
<text x="254.4" y="215.7">+5VA</text>
<text x="132.4" y="219.5">+5VA</text>
<text x="333.1" y="219.5">+5VA</text>
<text x="48.2" y="226.8">100n</text>
<text x="248.9" y="226.8">100n</text>
<text x="137.1" y="231.9">100n</text>
<text x="337.8" y="231.9">100n</text>
<text x="72.4" y="237">MAX333ACPP+</text>
<text x="273" y="237">MAX333ACPP+</text>
<text x="93.9" y="249.7">100n</text>
<text x="162.5" y="248.4">100n</text>
<text x="294.6" y="249.7">100n</text>
<text x="363.2" y="248.4">100n</text>
<text x="63.9" y="260.8">-5VA</text>
<text x="157.8" y="258.3">-5VA</text>
<text x="264.5" y="260.8">-5VA</text>
<text x="358.5" y="258.3">-5VA</text>
</g>
<g font-size="1.5" fill="#0f0f0f">
<text x="119.4" y="180.8">SUM_A</text>
<text x="320" y="180.8">SUM_B</text>
</g>
<g font-size="1.5" fill="#0000c2">
<text x="258" y="206.3">Crossing</text>
<text x="266.1" y="206.3">wires</text>
<text x="271.4" y="206.3">connect</text>
<text x="278.9" y="206.3">only</text>
<text x="283.4" y="206.3">at</text>
<text x="286.1" y="206.3">a</text>
<text x="288.2" y="206.3">junction</text>
<text x="295.9" y="206.3">dot.</text>
<text x="132.1" y="216.4">U1</text>
<text x="135.4" y="216.4">bypass</text>
<text x="332.7" y="216.4">U2</text>
<text x="336" y="216.4">bypass</text>
<text x="15" y="271.6">MR1-MR8</text>
<text x="15" y="273.4">Start</text>
<text x="20.1" y="273.4">with</text>
<text x="24.2" y="271.6">are</text>
<text x="24.4" y="273.4">fixed</text>
<text x="27.9" y="271.6">external-cell</text>
<text x="29.5" y="273.4">resistors;</text>
<text x="38.2" y="273.4">the</text>
<text x="40.1" y="271.6">sockets</text>
<text x="41.9" y="273.4">physical</text>
<text x="47.3" y="271.6">(pin</text>
<text x="49.7" y="273.4">device</text>
<text x="51.6" y="271.6">1=P,</text>
<text x="55.9" y="273.4">has</text>
<text x="56.8" y="271.6">pin</text>
<text x="59.9" y="273.4">not</text>
<text x="60.3" y="271.6">2=N).</text>
<text x="63.6" y="273.4">yet</text>
<text x="67.1" y="273.4">been</text>
<text x="72" y="273.4">selected.</text>
</g>
<g font-size="1.3" fill="#0000c2">
<text x="83" y="70.3">P</text>
<text x="97" y="70.3">N</text>
<text x="283.6" y="70.3">P</text>
<text x="297.6" y="70.3">N</text>
<text x="83" y="108.4">P</text>
<text x="97" y="108.4">N</text>
<text x="283.6" y="108.4">P</text>
<text x="297.6" y="108.4">N</text>
<text x="83" y="146.5">P</text>
<text x="97" y="146.5">N</text>
<text x="283.6" y="146.5">P</text>
<text x="297.6" y="146.5">N</text>
<text x="83" y="184.6">P</text>
<text x="97" y="184.6">N</text>
<text x="283.6" y="184.6">P</text>
<text x="297.6" y="184.6">N</text>
</g>
</svg>
